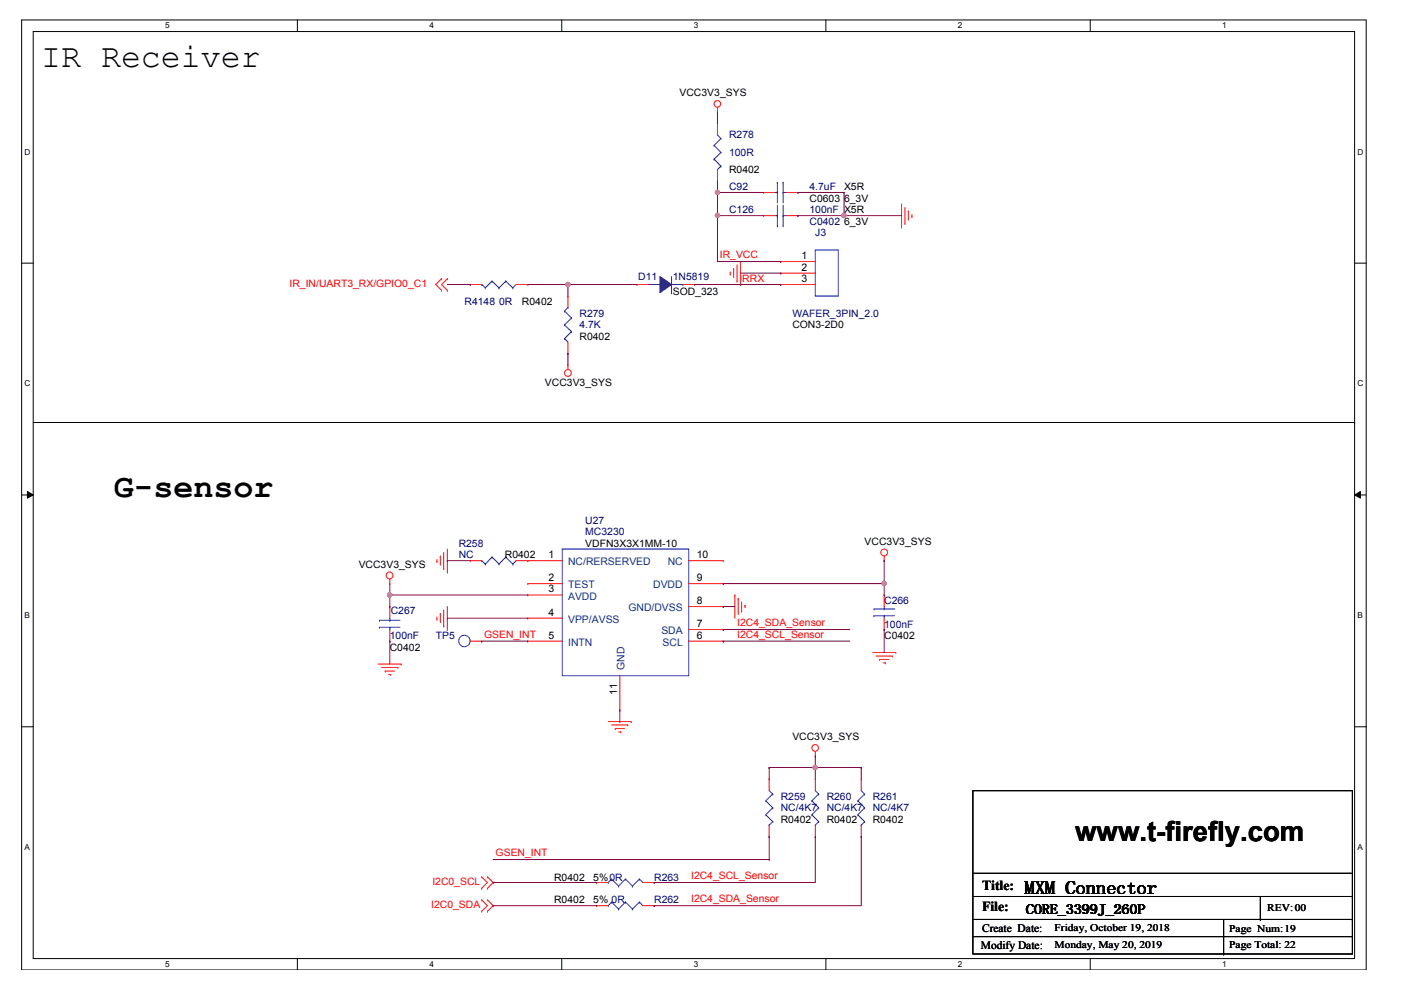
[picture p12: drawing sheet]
<svg xmlns="http://www.w3.org/2000/svg" width="297mm" height="210mm" viewBox="0 0 297 210" stroke-linecap="round" stroke-linejoin="round" font-family="sans-serif">
<path d="M4.6 4.2h285.1v201.5h-285.1zM7 6.7h280.2v196.5h-280.2z" fill="none" stroke="#000" stroke-width=".21"/>
<g fill="#fff">
<path d="M35 4.5h1v1.9h-1z"/>
<path d="M35 203.5h1v1.9h-1z"/>
</g>
<path d="M63 4.2v2.5M63 203.2v2.5" fill="none" stroke="#000" stroke-width=".21"/>
<g fill="#fff">
<path d="M91 4.5h1v1.9h-1z"/>
<path d="M91 203.5h1v1.9h-1z"/>
</g>
<path d="M119.1 4.2v2.5M119.1 203.2v2.5" fill="none" stroke="#000" stroke-width=".21"/>
<g fill="#fff">
<path d="M147.1 4.5h.9v1.9h-.9z"/>
<path d="M147.1 203.5h.9v1.9h-.9z"/>
</g>
<path d="M175.1 4.2v2.5M175.1 203.2v2.5" fill="none" stroke="#000" stroke-width=".21"/>
<g fill="#fff">
<path d="M203.1 4.5h.9v1.9h-.9z"/>
<path d="M203.1 203.5h.9v1.9h-.9z"/>
</g>
<path d="M231.2 4.2v2.5M231.2 203.2v2.5" fill="none" stroke="#000" stroke-width=".21"/>
<g fill="#fff">
<path d="M259.1 4.5h1v1.9h-1z"/>
<path d="M259.1 203.5h1v1.9h-1z"/>
<path d="M5.2 31.2h1.2v1.9h-1.2z"/>
<path d="M287.8 31.2h1.3v1.9h-1.3z"/>
<path d="M5.2 80.3h1.2v2h-1.2z"/>
<path d="M287.8 80.3h1.3v2h-1.3z"/>
</g>
<path d="M4.6 55.8h2.4M287.2 55.8h2.5" fill="none" stroke="#000" stroke-width=".21"/>
<g fill="#fff">
<path d="M5.2 129.5h1.2v1.9h-1.2z"/>
<path d="M287.8 129.5h1.2v1.9h-1.2z"/>
</g>
<path d="M4.6 104.9h2.4M5.8 104.2l1.2 .7-1.2 .7zM287.2 104.9l1.2-.7v1.4zM287.2 104.9h2.5" fill="none" stroke="#000" stroke-width=".21"/>
<path d="M5.8 104.2l1.2 .7-1.2 .7zM287.2 104.9l1.2-.7v1.4z" fill="#000"/>
<g fill="#fff">
<path d="M5.2 178.6h1.2v2h-1.2z"/>
<path d="M287.8 178.6h1.2v2h-1.2z"/>
</g>
<g fill="none" stroke="#000" stroke-width=".21">
<path d="M7 89.6h280.2M287.2 89.6h.1M4.6 154.1h2.4M287.2 154.1h2.5M206.3 167.6h80.4v34.7h-80.4zM206.3 185.2h80.4M206.3 190.1h80.4M206.3 194.9h80.4M206.3 198.6h80.4M259.4 194.9v7.4M267.2 194.9h.1M267.2 190.1v4.8"/>
<path d="M286.7 185.2h.1M286.7 190.1h.1M286.7 194.9h.1M286.7 198.6h.1M259.4 202.3h.1"/>
</g>
<g fill="none" stroke="#f00" stroke-width=".21">
<path d="M152.1 23.7h.1M152.1 22.8v.9M93.6 59.1h.1M93.6 59.1l-1.2 1.2 1.2 1.3M94.8 59.1h.1M94.8 59.1l-1.2 1.2 1.2 1.3M154.8 58.1h.1M154.8 57.7v.4M155.5 56.9h.1M155.5 56.9v2M156.3 59.6h.1M156.3 56.2v3.4"/>
<path d="M157 55.5v4.8M161.9 40.8h.1M161.9 40.8h2.4M166.8 40.8h2.4M169.2 40.8h.1M191.1 48.1h.1M191.1 43.3v4.8M191.9 47.4h.1M191.9 44v3.4M192.6 44.7h.1M192.6 44.7v2M193.4 45.9h.1"/>
<path d="M193.4 45.5v.4M93.6 61.6h.1M94.8 61.6h.1M120.4 77.4h.1M120.4 77.4v1M157 60.3h.1M92.6 119.1h.1M92.6 118.6v.5M93.4 117.9h.1M93.4 117.9v1.9M94.1 117.1v3.5M94.8 116.4v4.9"/>
<path d="M187.5 118.9h.1M187.5 117.9v1M82.6 123.7h.1M82.6 122.8v.9M92.6 131.3h.1M92.6 130.8v.5M93.4 130.1h.1M93.4 130.1v1.9M94.1 132.8h.1M94.1 120.6h.1M94.1 129.3v3.5M94.8 133.5h.1"/>
<path d="M94.8 121.3h.1M94.8 128.6v4.9M155.8 126.2h.1M155.8 126.2v4.9M156.5 126.9h.1M156.5 126.9v3.4M157.2 129.6h.1M157.2 127.6v2M158 128.4h.1M158 128.4v.5M185.1 138.3h4.8M185.8 139.1h3.4"/>
<path d="M186.5 139.8h.1M186.5 139.8h1.9M189.2 139.1h.1M189.9 138.3h.1M80.2 140.8h4.9M80.9 141.5h3.4M81.7 142.3h.1M81.7 142.3h1.9M82.4 143h.5M82.9 143h.1M84.3 141.5h.1M85.1 140.8h.1"/>
<path d="M129 153h4.8M129.7 153.7h3.4M130.4 154.5h.1M130.4 154.5h2M131.2 155.2h.4M131.6 155.2h.1M133.1 153.7h.1M133.8 153h.1M172.9 159.3v1M187.3 140.5h.4M187.7 140.5h.1M172.9 160.3h.1"/>
<path d="M102.1 193.2h.1M102.1 190.8h.1M102.1 188.3h.1M102.1 185.9h.1M102.1 190.8l1.2 1.2-1.2 1.2M102.1 185.9l1.2 1.2-1.2 1.2M103.3 190.8h.1M103.3 193.2h.1M103.3 185.9h.1M103.3 188.3h.1M103.3 190.8l1.3 1.2-1.3 1.2M103.3 185.9l1.3 1.2-1.3 1.2"/>
<circle cx="152.1" cy="22" r=".7"/>
<circle cx="120.4" cy="79.1" r=".72"/>
<circle cx="187.5" cy="117.1" r=".72"/>
<circle cx="82.6" cy="122" r=".72"/>
<circle cx="172.8" cy="158.6" r=".71"/>
</g>
<g fill="none" stroke="#00f" stroke-width=".21">
<path d="M164.8 38.6h.1M164.8 38.6v4.4M166 38.6h.1M166 38.6v4.4M142.4 58.6v3.5M164.3 40.8h.5M164.8 40.8h.1M166 40.8h.1M166 40.8h.8M137.5 60.3h2.4M139.9 60.3h.1M142.4 62.1h.1"/>
<path d="M142.4 60.3h2.4M144.8 60.3h.1"/>
</g>
<path d="M139.9 58.6l2.5 1.7-2.5 1.8z" fill-rule="evenodd" fill="#00f"/>
<g fill="none" stroke="#00f" stroke-width=".21">
<path d="M151.4 30.8h.1M151.4 33.7h.1M151.4 30.8l1.4 1.5M151.4 33.7l1.4 1.5M152.1 35.9h.1M152.1 28.6l.7 .8M152.8 29.4h.1M152.8 32.3h.1M152.8 35.2h.1M152.8 29.4l-1.4 1.4M152.8 32.3l-1.4 1.4M152.8 35.2l-.7 .7"/>
<path d="M104.3 59.6h.1M104.3 59.6l1.5 1.4M104.3 59.6l-1.4 1.4M107.2 59.6h.1M107.2 59.6l1.5 1.4M107.2 59.6l-1.4 1.4M139.9 58.6l2.5 1.7-2.5 1.8zM164.3 45.7h.5M164.8 45.7h.1M164.8 47.9h.1M164.8 43.5v4.4M166 47.9h.1"/>
<path d="M166 45.7h.1M166 45.7h.8M166 43.5v4.4M172.9 53h4.8v9.8h-4.8zM102.1 60.3h.1M102.1 60.3l.8 .7M102.9 61h.1M105.8 61h.1M108.7 61h.1M109.4 60.3l-.7 .7M119.7 71.8h.1M119.7 68.9h.1"/>
<path d="M119.7 66h.1M119.7 71.8l.7 .7M119.7 68.9l1.5 1.4M119.7 66l1.5 1.4M120.4 65.2h.1M120.4 65.2l-.7 .8M121.2 70.3h.1M121.2 67.4h.1M121.2 70.3l-1.5 1.5M121.2 67.4l-1.5 1.5M102.1 118.9h.1M102.1 118.9l.8 .7"/>
<path d="M102.9 119.6h.1M104.3 118.1h.1M104.3 118.1l1.5 1.5M104.3 118.1l-1.4 1.5M105.8 119.6h.1M107.2 118.1h.1M107.2 118.1l1.5 1.5M107.2 118.1l-1.4 1.5M108.7 119.6h.1M109.4 118.9l-.7 .7M119.2 116.4h26.8v26.9h-26.8zM80.4 131.5h.1"/>
<path d="M80.4 133h.1M80.4 131.5h4.4M80.4 133h4.4M82.6 133h.1M82.6 131.5h.1M82.6 131.1v.4M82.6 133v.5M185.3 129.1h.1M185.3 130.6h.1M185.3 129.1h4.4M185.3 130.6h4.4M187.5 130.6h.1"/>
<path d="M187.5 129.1h.1M187.5 128.6v.5M187.5 130.6v.5M162.4 169.8h.1M162.4 172.8h.1M162.4 169.8l1.4 1.5M162.4 172.8l1.4 1.4M163.1 174.9h.1M163.1 167.6l.7 .8M163.8 168.4h.1M163.8 171.3h.1M163.8 174.2h.1"/>
<path d="M163.8 168.4l-1.4 1.4M163.8 171.3l-1.4 1.5M163.8 174.2l-.7 .7M172.1 169.8h.1M172.1 172.8h.1M172.1 169.8l1.5 1.5M172.1 172.8l1.5 1.4M172.9 174.9h.1M172.9 167.6l.7 .8M173.6 168.4h.1M173.6 171.3h.1M173.6 174.2h.1"/>
<path d="M173.6 168.4l-1.5 1.4M173.6 171.3l-1.5 1.5M173.6 174.2l-.7 .7M181.9 169.8h.1M181.9 172.8h.1M181.9 169.8l1.4 1.5M181.9 172.8l1.4 1.4M182.6 174.9h.1M182.6 167.6l.7 .8M183.3 168.4h.1M183.3 171.3h.1M183.3 174.2h.1"/>
<path d="M183.3 168.4l-1.4 1.4M183.3 171.3l-1.4 1.5M183.3 174.2l-.7 .7M129 192h.1M129 187.1h.1M129.7 191.3h.1M129.7 186.4h.1M129.7 191.3l1.5 1.4M129.7 191.3l-.7 .7M129.7 186.4l1.5 1.5M129.7 186.4l-.7 .7M131.2 192.7h.1"/>
<path d="M131.2 187.9h.1M132.6 191.3h.1M132.6 186.4h.1M132.6 191.3l1.5 1.4M132.6 191.3l-1.4 1.4M132.6 186.4l1.5 1.5M132.6 186.4l-1.4 1.5M134.1 192.7h.1M134.1 187.9h.1M135.6 191.3h.1M135.6 186.4h.1M135.6 191.3l.7 .7"/>
<path d="M135.6 191.3l-1.5 1.4M135.6 186.4l.7 .7M135.6 186.4l-1.5 1.5"/>
<circle cx="98.5" cy="135.9" r="1.21"/>
</g>
<g fill="none" stroke="#f00" stroke-width=".21">
<path d="M152.1 26.2h.1M152.1 38.4h.1M152.1 26.2v2.4M152.1 35.9v2.5M161.9 45.7h.1M161.9 45.7h2.4M165.5 55.5h.1M165.5 57.9h.1M165.5 55.5h7.4M165.5 57.9h7.4M166.8 45.7h2.4M169.2 45.7h.1"/>
<path d="M99.7 60.3h.1M99.7 60.3h2.4M109.4 60.3h2.5M111.9 60.3h.1M120.4 75h.1M120.4 62.8h.1M120.4 62.8v2.4M120.4 72.5v2.5M135.1 60.3h.1M135.1 60.3h2.4M144.8 60.3h2.4M147.2 60.3h.1"/>
<path d="M165.5 60.3h.1M165.5 60.3h7.4M99.7 118.9h.1M99.7 118.9h2.4M109.4 118.9h9.8M111.9 118.9h.1M146 118.9h7.3M153.3 118.9h.1M82.6 135.9h.1M82.6 128.6h.1M82.6 128.6v2.5M82.6 133.5v2.4"/>
<path d="M99.7 135.9h2.4M102.1 135.9h.1M111.9 126.2h.1M111.9 123.7h.1M111.9 131.1h.1M111.9 135.9h.1M111.9 126.2h7.3M111.9 123.7h7.3M111.9 131.1h7.3M111.9 135.9h7.3M146 123.7h7.3M146 135.9h7.3"/>
<path d="M146 133.5h7.3M146 128.6h7.3M153.3 135.9h.1M153.3 133.5h.1M153.3 128.6h.1M153.3 123.7h.1M187.5 133.5h.1M187.5 126.2h.1M187.5 126.2v2.4M187.5 131.1v2.4M131.4 150.5h.1M131.4 143.3v7.2"/>
<path d="M163.1 165.2h.1M163.1 177.4h.1M163.1 165.2v2.4M163.1 174.9v2.5M172.9 165.2h.1M172.9 177.4h.1M172.9 165.2v2.4M172.9 174.9v2.5M182.6 165.2h.1M182.6 177.4h.1M182.6 165.2v2.4M182.6 174.9v2.5"/>
<path d="M126.5 192h.1M126.5 187.1h.1M126.5 192h2.5M126.5 187.1h2.5M136.3 192h2.4M136.3 187.1h2.4M138.7 192h.1M138.7 187.1h.1"/>
</g>
<g fill="none" stroke="#800040" stroke-width=".21">
<path d="M187.5 118.9h.1M187.5 118.9v7.3M82.6 126.2h.1M82.6 123.7v2.5M94.8 131.1h.1M94.8 131.1h17.1M102.1 135.9h.1M102.1 135.9h9.8M153.3 133.5h.1M153.3 128.6h.1M153.3 123.7h.1M153.3 133.5h26.9"/>
<path d="M153.3 128.6h2.5M153.3 123.7h34.2M187.5 126.2h.1M187.5 133.5h.1M187.5 133.5v4.8M131.4 153h.1M131.4 150.5v2.5M163.1 162.7h.1M163.1 162.7h19.5M172.9 162.7h.1M172.9 160.3h.1M172.9 177.4h.1"/>
<path d="M172.9 160.3v2.4M172.9 177.4v9.7h-34.2M182.6 162.7h.1M182.6 177.4h.1M182.6 162.7v2.5M182.6 177.4v14.6h-43.9M104.6 182.2h58.5M138.7 187.1h.1M138.7 192h.1M163.1 182.2h.1"/>
</g>
<circle cx="187.5" cy="123.7" r=".47" fill="#f0f"/>
<circle cx="187.5" cy="123.7" r=".47" fill="none" stroke="#f0f" stroke-width=".21"/>
<path d="M94.8 118.9h.1M94.8 118.9h4.9M82.6 128.6h.1M82.6 126.2v2.4M153.3 135.9h.1M153.3 135.9h26.9M163.1 177.4h.1M163.1 177.4v4.8" fill="none" stroke="#800040" stroke-width=".21"/>
<circle cx="82.6" cy="126.1" r=".47" fill="#f0f"/>
<circle cx="82.6" cy="126.1" r=".47" fill="none" stroke="#f0f" stroke-width=".21"/>
<path d="M82.6 135.9h.1M82.6 126.2h.1M82.6 135.9v4.9M82.6 126.2h29.3M172.9 162.7h.1M172.9 162.7v2.5" fill="none" stroke="#800040" stroke-width=".21"/>
<circle cx="172.8" cy="162.7" r=".47" fill="#f0f"/>
<circle cx="172.8" cy="162.7" r=".47" fill="none" stroke="#f0f" stroke-width=".21"/>
<path d="M152.1 23.7h.1M152.1 38.4h.1M152.1 23.7v2.5M152.1 38.4v2.4M163.1 162.7h.1M163.1 162.7v2.5M104.6 192h.1M104.6 187.1h.1M104.6 192h21.9M104.6 187.1h21.9" fill="none" stroke="#800040" stroke-width=".21"/>
<circle cx="152.1" cy="40.8" r=".47" fill="#f0f"/>
<circle cx="152.1" cy="40.8" r=".47" fill="none" stroke="#f0f" stroke-width=".21"/>
<g fill="none" stroke="#800040" stroke-width=".21">
<path d="M152.1 45.7h.1M152.1 40.8h.1M152.1 40.8h9.8M152.1 45.7v9.8M152.1 45.7h9.8M157 57.9h8.5M165.5 57.9h.1M169.2 40.8h.1M169.2 45.7h.1M169.2 40.8h9.8M169.2 45.7h9.8M94.8 60.3h4.9"/>
<path d="M99.7 60.3h.1"/>
</g>
<circle cx="152.1" cy="45.7" r=".47" fill="#f0f"/>
<circle cx="152.1" cy="45.7" r=".47" fill="none" stroke="#f0f" stroke-width=".21"/>
<path d="M152.1 40.8h.1M152.1 40.8v4.9M179 45.7h.1M179 45.7h12.1" fill="none" stroke="#800040" stroke-width=".21"/>
<circle cx="178.9" cy="45.7" r=".47" fill="#f0f"/>
<circle cx="178.9" cy="45.7" r=".47" fill="none" stroke="#f0f" stroke-width=".21"/>
<path d="M152.1 55.5h13.4M165.5 55.5h.1M179 40.8h.1M179 40.8v4.9M111.9 60.3h23.2M120.4 75h.1M120.4 60.3h.1M120.4 60.3v2.5M120.4 75v2.4M147.2 60.3h18.3M165.5 60.3h.1" fill="none" stroke="#800040" stroke-width=".21"/>
<circle cx="120.4" cy="60.3" r=".47" fill="#f0f"/>
<circle cx="120.4" cy="60.3" r=".47" fill="none" stroke="#f0f" stroke-width=".21"/>
<circle cx="187.5" cy="123.7" r=".47" fill="#f0f"/>
<circle cx="187.5" cy="123.7" r=".47" fill="none" stroke="#f0f" stroke-width=".21"/>
<circle cx="82.6" cy="126.1" r=".47" fill="#f0f"/>
<circle cx="82.6" cy="126.1" r=".47" fill="none" stroke="#f0f" stroke-width=".21"/>
<circle cx="172.8" cy="162.7" r=".47" fill="#f0f"/>
<circle cx="172.8" cy="162.7" r=".47" fill="none" stroke="#f0f" stroke-width=".21"/>
<circle cx="152.1" cy="40.8" r=".47" fill="#f0f"/>
<circle cx="152.1" cy="40.8" r=".47" fill="none" stroke="#f0f" stroke-width=".21"/>
<circle cx="152.1" cy="45.7" r=".47" fill="#f0f"/>
<circle cx="152.1" cy="45.7" r=".47" fill="none" stroke="#f0f" stroke-width=".21"/>
<circle cx="178.9" cy="45.7" r=".47" fill="#f0f"/>
<circle cx="178.9" cy="45.7" r=".47" fill="none" stroke="#f0f" stroke-width=".21"/>
<circle cx="120.4" cy="60.3" r=".47" fill="#f0f"/>
<circle cx="120.4" cy="60.3" r=".47" fill="none" stroke="#f0f" stroke-width=".21"/>
<g font-size="7.1">
<text x="8.7" y="14.3">IR Receiver</text>
<text x="24.1" y="105.3">G-sensor</text>
</g>
<text font-size="5.8" x="228" y="178.4">www.t-firefly.com</text>
<text font-size="3.9" x="217.3" y="189.5">MXM Connector</text>
<g font-size="2.9">
<text x="208.2" y="188.8">Title:</text>
<text x="208.2" y="193.2">File:</text>
<text x="217.6" y="193.8">CORE_3399J_260P</text>
</g>
<g font-size="2.4">
<text x="208.2" y="197.6">Create Date:</text>
<text x="208" y="201.3">Modify Date:</text>
</g>
<g font-size="2.2">
<text x="144.1" y="20.4">VCC3V3_SYS</text>
<text x="154.6" y="36.7">R0402</text>
<text x="179" y="40.4">X5R</text>
<text x="171.6" y="42.8">C0603</text>
<text x="179" y="45.3">X5R</text>
<text x="179" y="47.7">6_3V</text>
<text x="179" y="42.8">6_3V</text>
<text x="169.9" y="54.9">1</text>
<text x="169.9" y="57.4">2</text>
<text x="169.9" y="59.8">3</text>
<text x="110.7" y="64.8">R0402</text>
<text x="142.6" y="62.6">SOD_323</text>
<text x="168" y="69.6">CON3-2D0</text>
<text x="122.9" y="72.1">R0402</text>
<text x="115.5" y="81.8">VCC3V3_SYS</text>
<text x="107" y="118.4">R0402</text>
<text x="116.3" y="118.3">1</text>
<text x="124.1" y="116">VDFN3X3X1MM-10</text>
<text x="147.7" y="118.3">10</text>
<text x="183.3" y="115.5">VCC3V3_SYS</text>
<text x="76" y="120.4">VCC3V3_SYS</text>
<text x="116.3" y="125.6">3</text>
<text x="116.3" y="123.2">2</text>
<text x="147.7" y="123.2">9</text>
<text x="116.3" y="130.5">4</text>
<text x="147.7" y="128.1">8</text>
<text x="82.6" y="137.9">C0402</text>
<text x="116.3" y="135.4">5</text>
<text x="147.7" y="135.4">6</text>
<text x="147.7" y="132.9">7</text>
<text x="187.5" y="135.5">C0402</text>
<text x="130.9" y="147.4" transform="rotate(-90 130.9 147.4)">11</text>
<text x="168" y="156.9">VCC3V3_SYS</text>
<text x="165.5" y="174.5">R0402</text>
<text x="175.3" y="174.5">R0402</text>
<text x="185.1" y="174.5">R0402</text>
<text x="117.5" y="191.6">R0402</text>
<text x="117.5" y="186.7">R0402</text>
<text x="125.8" y="191.6">5% 0R</text>
<text x="125.8" y="186.7">5%0R</text>
<text x="223.6" y="197.3">Friday, October 19, 2018</text>
<text x="260.6" y="197.6">Page Num:19</text>
<text x="268.7" y="193.2">REV:00</text>
<text x="223.6" y="201">Monday, May 20, 2019</text>
<text x="260.6" y="201">Page Total: 22</text>
</g>
<g font-size="2.2" fill="#000080">
<text x="154.6" y="29.2">R278</text>
<text x="154.6" y="33.1">100R</text>
<text x="154.6" y="40.4">C92</text>
<text x="171.6" y="40.4">4.7uF</text>
<text x="154.6" y="45.3">C126</text>
<text x="171.6" y="45.3">100nF</text>
<text x="171.6" y="47.7">C0402</text>
<text x="172.9" y="50.1">J3</text>
<text x="135.3" y="59.4">D11</text>
<text x="142.6" y="59.4">1N5819</text>
<text x="98.5" y="64.8">R4148 0R</text>
<text x="122.9" y="67.2">R279</text>
<text x="122.9" y="69.6">4.7K</text>
<text x="168" y="67.2">WAFER_3PIN_2.0</text>
<text x="124.1" y="111.1">U27</text>
<text x="124.1" y="113.5">MC3230</text>
<text x="97.3" y="116">R258</text>
<text x="97.3" y="118.4">NC</text>
<text x="82.9" y="130.1">C267</text>
<text x="187.5" y="128.1">C266</text>
<text x="82.6" y="135.5">100nF</text>
<text x="92.4" y="135.5">TP5</text>
<text x="187.5" y="133.1">100nF</text>
<text x="165.5" y="169.6">R259</text>
<text x="165.5" y="172">NC/4K7</text>
<text x="175.3" y="169.6">R260</text>
<text x="175.3" y="172">NC/4K7</text>
<text x="185.1" y="169.6">R261</text>
<text x="185.1" y="172">NC/4K7</text>
<text x="138.7" y="191.6">R262</text>
<text x="138.7" y="186.7">R263</text>
</g>
<g font-size="2.2" fill="#f00">
<text x="152.6" y="54.7">IR_VCC</text>
<text x="156.8" y="59.8">IRRX</text>
<text x="61.4" y="60.9">IR_IN/UART3_RX/GPIO0_C1</text>
<text x="102.6" y="135.2">GSEN_INT</text>
<text x="156.3" y="132.8">I2C4_SDA_Sensor</text>
<text x="156.3" y="135.2">I2C4_SCL_Sensor</text>
<text x="105.1" y="181.5">GSEN_INT</text>
<text x="91.7" y="187.7">I2C0_SCL</text>
<text x="146.5" y="186.4">I2C4_SCL_Sensor</text>
<text x="146.5" y="191.3">I2C4_SDA_Sensor</text>
<text x="91.4" y="192.5">I2C0_SDA</text>
</g>
<g font-size="2.2" fill="#004080">
<text x="120.5" y="119.9">NC/RERSERVED</text>
<text x="141.6" y="119.9">NC</text>
<text x="120.5" y="124.8">TEST</text>
<text x="138.5" y="124.8">DVDD</text>
<text x="120.5" y="127.2">AVDD</text>
<text x="133.2" y="129.6">GND/DVSS</text>
<text x="120.5" y="132.1">VPP/AVSS</text>
<text x="120.5" y="136.9">INTN</text>
<text x="140.2" y="134.5">SDA</text>
<text x="140.5" y="136.9">SCL</text>
<text x="132.4" y="142" transform="rotate(-90 132.4 142)">GND</text>
</g>
<g font-size="1.7">
<text x="35" y="6">5</text>
<text x="91" y="6">4</text>
<text x="147.1" y="6">3</text>
<text x="203.1" y="6">2</text>
<text x="259.1" y="6">1</text>
<text x="5.2" y="32.8">D</text>
<text x="287.8" y="32.8">D</text>
<text x="5.2" y="81.9">C</text>
<text x="287.8" y="81.9">C</text>
<text x="5.2" y="131">B</text>
<text x="287.8" y="131">B</text>
<text x="5.2" y="180.2">A</text>
<text x="287.8" y="180.2">A</text>
<text x="35" y="205">5</text>
<text x="91" y="205">4</text>
<text x="147.1" y="205">3</text>
<text x="203.1" y="205">2</text>
<text x="259.1" y="205">1</text>
</g>
</svg>
